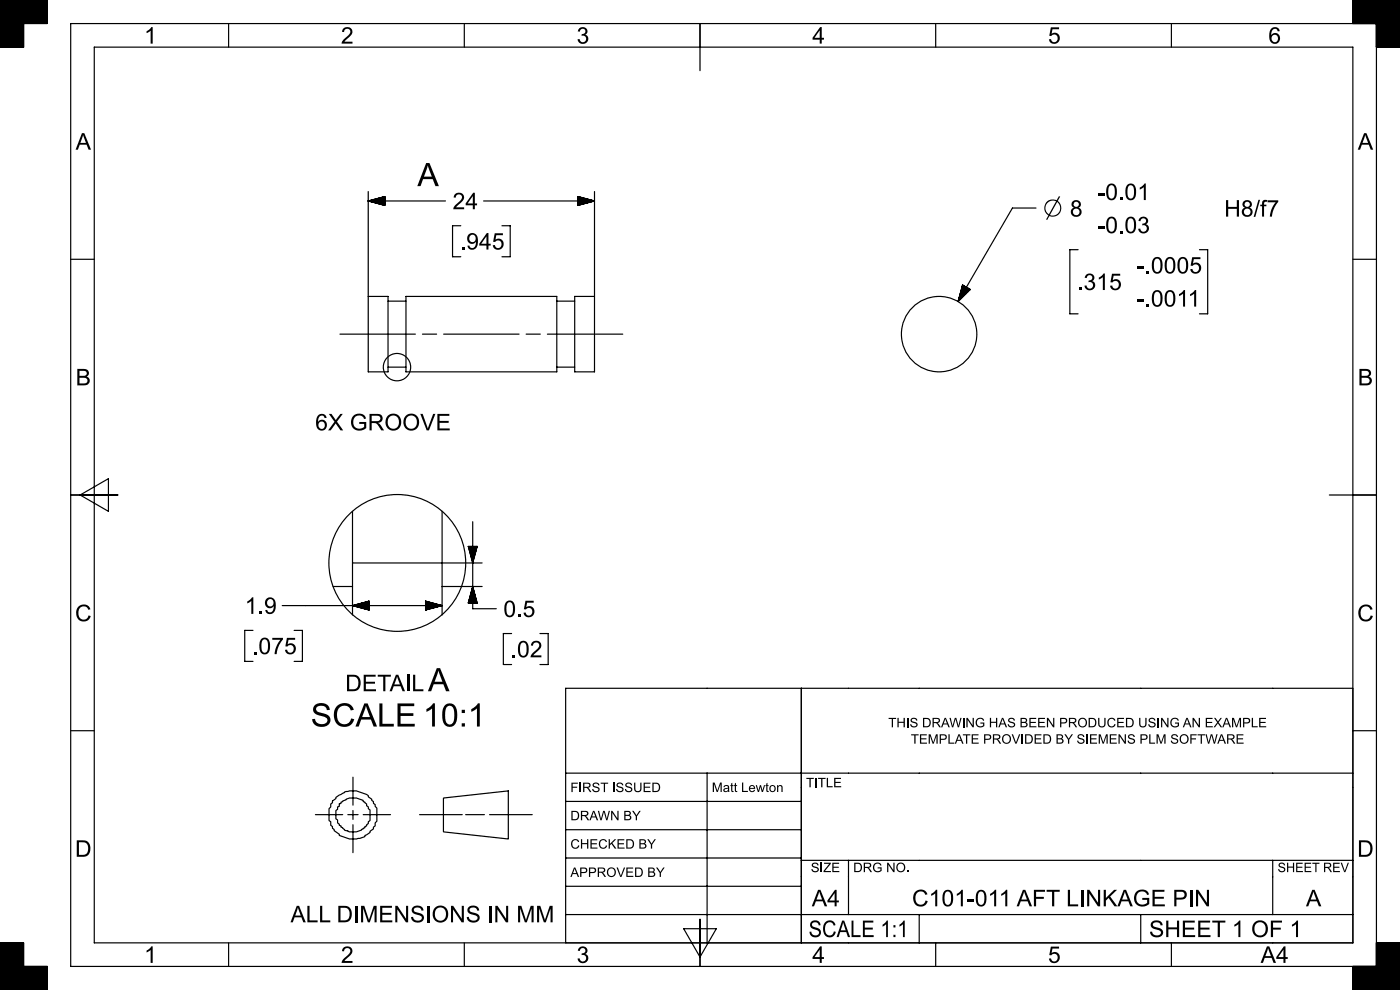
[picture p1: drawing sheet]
<svg xmlns="http://www.w3.org/2000/svg" width="297mm" height="210mm" viewBox="0 0 297 210" stroke-linecap="round" stroke-linejoin="round" font-family="sans-serif">
<g fill="none" stroke="#000" stroke-width=".25">
<path d="M0 .9h10M0 .8h10M0 .7h10M0 .6h10M0 .5h10M0 .4h10M0 .3h10M0 .2h10M0 .1h10M0 10h5M0 9.9h5M0 9.8h5"/>
<path d="M0 9.7h5M0 9.6h5M0 9.5h5M0 9.4h5M0 9.3h5M0 9.2h5M0 9.1h5M0 9h5M0 8.9h5M0 8.8h5M0 8.7h5M0 8.6h5"/>
<path d="M0 8.5h5M0 8.4h5M0 8.3h5M0 8.2h5M0 8.1h5M0 8h5M0 7.9h5M0 7.8h5M0 7.7h5M0 7.6h5M0 7.5h5M0 7.4h5"/>
<path d="M0 7.3h5M0 7.2h5M0 7.1h5M0 7h5M0 6.9h5M0 6.8h5M0 6.7h5M0 6.6h5M0 6.5h5M0 6.4h5M0 6.3h5M0 6.2h5"/>
<path d="M0 6.1h5M0 6h5M0 5.9h5M0 5.8h5M0 5.7h5M0 5.6h5M0 5.5h5M0 5.4h5M0 5.3h5M0 5.2h5M0 5.1h5M0 5h5"/>
<path d="M0 4.9h10M0 4.8h10M0 4.7h10M0 4.6h10M0 4.5h10M0 4.4h10M0 4.3h10M0 4.2h10M0 4.1h10M0 4h10M0 3.9h10M0 3.8h10"/>
<path d="M0 3.7h10M0 3.6h10M0 3.5h10M0 3.4h10M0 3.3h10M0 3.2h10M0 3.1h10M0 3h10M0 2.9h10M0 2.8h10M0 2.7h10M0 2.6h10"/>
<path d="M0 2.5h10M0 2.4h10M0 2.3h10M0 2.2h10M0 2.1h10M0 2h10M0 1.9h10M0 1.8h10M0 1.7h10M0 1.6h10M0 1.5h10M0 1.4h10"/>
<path d="M0 1.3h10M0 1.2h10M0 1.1h10M0 1h10M5 5v5h-5v-10h10v5h-10M20 10h267v190h-267zM48.5 5v5M98.5 5v5M148.5 5v10M198.5 5v5M248.5 5v5M287 5v-5h10v10h-5"/>
<path d="M287 .9h10M287 .8h10M287 .7h10M287 .6h10M287 .5h10M287 .4h10M287 .3h10M287 .2h10M287 .1h10M287 4.9h10M287 4.8h10M287 4.7h10"/>
<path d="M287 4.6h10M287 4.5h10M287 4.4h10M287 4.3h10M287 4.2h10M287 4.1h10M287 4h10M287 3.9h10M287 3.8h10M287 3.7h10M287 3.6h10M287 3.5h10"/>
<path d="M287 3.4h10M287 3.3h10M287 3.2h10M287 3.1h10M287 3h10M287 2.9h10M287 2.8h10M287 2.7h10M287 2.6h10M287 2.5h10M287 2.4h10M287 2.3h10"/>
<path d="M287 2.2h10M287 2.1h10M287 2h10M287 1.9h10M287 1.8h10M287 1.7h10M287 1.6h10M287 1.5h10M287 1.4h10M287 1.3h10M287 1.2h10M287 1.1h10"/>
<path d="M287 1h10M292 5v200M292 10h5M292 9.9h5M292 9.8h5M292 9.7h5M292 9.6h5M292 9.5h5M292 9.4h5M292 9.3h5M292 9.2h5M292 9.1h5"/>
<path d="M292 9h5M292 8.9h5M292 8.8h5M292 8.7h5M292 8.6h5M292 8.5h5M292 8.4h5M292 8.3h5M292 8.2h5M292 8.1h5M292 8h5M292 7.9h5"/>
<path d="M292 7.8h5M292 7.7h5M292 7.6h5M292 7.5h5M292 7.4h5M292 7.3h5M292 7.2h5M292 7.1h5M292 7h5M292 6.9h5M292 6.8h5M292 6.7h5"/>
<path d="M292 6.6h5M292 6.5h5M292 6.4h5M292 6.3h5M292 6.2h5M292 6.1h5M292 6h5M292 5.9h5M292 5.8h5M292 5.7h5M292 5.6h5M292 5.5h5"/>
<path d="M292 5.4h5M292 5.3h5M292 5.2h5M292 5.1h5M292 5h5M297 5h-282v200h282M15 55h5M78.1 40.6v22.3M78.1 42.6h16.4M78.1 42.6l3.5 1M78.1 42.6l3.5-.9v1.9M78.3 42.6h3.3"/>
<path d="M78.3 42.7h3.3M78.5 42.5h3.1M78.5 42.7h3.1M78.7 42.5h2.9M78.7 42.8h2.9M78.9 42.4h2.7M78.9 42.8h2.7M79.1 42.4h2.5M79.1 42.9h2.5M79.3 42.3h2.3M79.3 42.9h2.3M79.4 42.3h2.2"/>
<path d="M79.4 43h2.2M79.6 42.2h2M79.8 42.2h1.8M79.8 43.1h1.8M80 42.1h1.6M80 43.1h1.6M80.2 42.1h1.4M80.2 43.2h1.4M80.4 42h1.2M80.4 43.2h1.2M80.6 42h1M80.6 43.3h1"/>
<path d="M80.8 41.9h.8M80.8 43.3h.8M81 41.9h.6M81 43.4h.6M81.2 41.8h.4M81.2 43.4h.4M81.3 43.5h.3M81.5 41.7h.1M81.5 43.5h.1M97.8 47.9h-1.8v6.6h1.8M102.6 42.6h23.5M106.5 47.9h1.7v6.6h-1.7"/>
<path d="M122.6 41.7h.1M122.6 41.8h.5M122.6 41.9h.7M122.6 41.9h.9M122.6 42h1.1M122.6 42h1.2M122.6 42.1h1.4M122.6 42.1h1.6M122.6 42.2h1.8M122.6 42.2h2M122.6 42.3h2.2M122.6 42.3h2.4"/>
<path d="M122.6 42.4h2.6M122.6 42.4h2.8M122.6 42.5h2.9M122.6 42.5h3.1M122.6 42.6h3.3M122.6 43.5h.1M122.6 43.5h.3M122.6 43.4h.5M122.6 43.4h.7M122.6 43.3h.9M122.6 43.3h1.1M122.6 43.2h1.2"/>
<path d="M122.6 43.2h1.4M122.6 43.1h1.6M122.6 43.1h1.8M122.6 42.9h2.4M122.6 42.9h2.6M122.6 42.8h2.8M122.6 42.8h2.9M122.6 42.7h3.1M122.6 42.7h3.3M124.8 43h-2.2M126.1 40.6v22.3M126.1 42.6l-3.5-.9v1.9"/>
<path d="M126.1 42.6l-3.5 1M219.8 44.1h-5l-11.6 19.9M228.7 53h-1.7v13.6h1.7M254.5 53h1.7v13.6h-1.7M287 55h5M72.1 70.9h16M78.1 62.9h4.2v16h-4.2zM82.3 77.9h3.8M82.3 63.9h3.8M86.1 62.9h32v16h-32zM89.6 70.9h3M94.1 70.9h16"/>
<path d="M111.6 70.9h3M116.1 70.9h16M118.1 77.9h3.8M118.1 63.9h3.8M121.9 62.9h4.2v16h-4.2zM204.2 60.5l1.6 .9-2.6 2.6zM204.2 60.5v.1M204.3 60.5l-.2 .2M204.3 60.5l-.2 .4M204.3 60.6l-.3 .5M204.4 60.6l-.4 .7M204.4 60.6l-.5 .9"/>
<path d="M204.5 60.6l-.6 1.1M204.5 60.7l-.7 1.2M204.6 60.7l-.8 1.4M204.6 60.7l-.9 1.6M204.7 60.7l-1 1.7M204.7 60.8l-1.1 1.8M204.7 60.8l-1.1 2M204.8 60.8l-1.3 2.2M204.8 60.8l-1.3 2.4M204.9 60.9l-1.5 2.5M204.9 60.9l-1.5 2.7M205 60.9l-1.7 2.9"/>
<path d="M205.1 61l-1.6 2.7M205.1 61l-1.4 2.5M205.2 61l-1.4 2.4M205.2 61.1l-1.3 2.2M205.3 61.1l-1.2 2M205.3 61.1l-1.1 1.9M205.4 61.1l-1 1.8M205.4 61.2l-.9 1.5M205.4 61.2l-.8 1.4M205.5 61.2l-.7 1.2M205.5 61.2l-.6 1.1M205.6 61.3l-.5 .9"/>
<path d="M205.6 61.3l-.4 .7M205.7 61.3l-.4 .6M205.7 61.3l-.2 .4M205.8 61.4l-.2 .2M205.8 61.4v.1M15 105h10M17 105l6-3.5v7zM74.8 108.4v16M74.8 119.4h27.5M93.8 108.4v16M99.3 115.9h1.9l-.9 3.5zM99.4 115.9v.1"/>
<path d="M99.4 115.9v.3M99.5 115.9v.7M99.6 115.9v.9M99.6 115.9v1M99.7 115.9v1.2M99.7 115.9v1.4M99.8 115.9v1.6M99.8 115.9v1.8M99.9 115.9v2M99.9 115.9v2.2M100 115.9v2.4M100 115.9v2.6"/>
<path d="M100.1 115.9v2.8M100.1 115.9v2.9M100.2 115.9v3.1M100.2 115.9v3.3M100.3 110.7v18.4h5M100.3 115.9v3.3M100.4 115.9v3.1M100.4 115.9v2.9M100.5 115.9v2.8M100.5 115.9v2.6M100.6 115.9v2.4M100.6 115.9v2.2"/>
<path d="M100.7 115.9v2M100.8 115.9v1.6M100.8 115.9v1.4M100.9 115.9v1.2M100.9 115.9v1M101 115.9v.9M101 115.9v.7M101.1 115.9v.5M101.1 115.9v.3M101.2 115.9v.1M282 105h10M53.7 133.7h-1.8v6.6h1.8"/>
<path d="M59.9 128.5h33.9M62.4 133.7h1.8v6.6h-1.8M70.7 124.4h4.1M74.8 124.4v6.1M74.8 128.5l3.5-1v1.9zM75 128.4h3.3M75 128.5h3.3M75.2 128.4h3.1M75.2 128.6h3.1M75.4 128.3h2.9M75.4 128.6h2.9M75.5 128.3h2.8"/>
<path d="M75.5 128.7h2.8M75.7 128.2h2.6M75.7 128.7h2.6M75.9 128.2h2.4M75.9 128.8h2.4M76.1 128.1h2.2M76.1 128.8h2.2M76.3 128.1h2M76.3 128.9h2M76.5 128.9h1.8M76.7 128h1.6M76.7 129h1.6"/>
<path d="M76.9 127.9h1.4M76.9 129h1.4M77.1 127.8h1.2M77.1 129.1h1.2M77.2 127.8h1.1M77.2 129.1h1.1M77.4 127.7h.9M77.4 129.2h.9M77.6 127.7h.7M77.8 127.6h.5M77.8 129.3h.5M78 127.6h.3"/>
<path d="M78 129.3h.3M78.2 127.5h.1M78.2 129.4h.1M90.3 127.5l3.5 1-3.5 .9zM90.3 127.5h.1M90.3 127.6h.3M90.3 127.6h.4M90.3 127.7h.6M90.3 127.7h.8M90.3 127.8h1M90.3 127.8h1.2M90.3 127.9h1.4"/>
<path d="M90.3 128h1.6M90.3 128l2 .1M90.3 128.1h2.2M90.3 128.2h2.3M90.3 128.2h2.5M90.3 128.3h2.7M90.3 128.3h2.9M90.3 128.4h3.1M90.3 128.4h3.3M90.3 129.4h.1M90.3 129.3h.3M90.3 129.3h.4"/>
<path d="M90.3 129.1h1M90.3 129.1h1.2M90.3 129h1.4M90.3 129h1.6M90.3 128.9h1.8M90.3 128.9h2M90.3 128.8h2.2M90.3 128.8h2.3M90.3 128.7h2.5M90.3 128.7h2.7M90.3 128.6h2.9M90.3 128.6h3.1"/>
<path d="M90.3 128.5h3.3M91.1 129.2h-.8M93.8 124.4h8.5M93.8 124.4v6.1M99.4 127.8v.1M99.4 127.6v.3M99.5 127.3v.6M99.6 127.1v.8M99.6 126.9v1M99.7 126.7v1.2M99.7 126.5v1.4M99.8 126.3v1.6"/>
<path d="M99.8 126.1v1.8M99.9 125.9v2M99.9 125.7v2.2M100 125.6v2.3M100 125.4v2.5M100.1 125.2v2.7M100.1 125v2.9M100.2 124.8v3.1M100.2 124.6v3.3M100.3 124.4l.9 3.5h-1.9zM100.3 124.6v3.3M100.4 124.8v3.1"/>
<path d="M100.4 125v2.9M100.5 125.2v2.7M100.5 125.4v2.5M100.6 125.6v2.3M100.6 125.7v2.2M100.7 125.9v2M100.8 126.3v1.6M100.8 126.5v1.4M100.9 126.7v1.2M100.9 126.9v1M101 127.1v.8M101 127.3v.6"/>
<path d="M101.1 127.4v.5M101.1 127.6v.3M101.2 127.8v.1M108.5 134.4h-1.7v6.6h1.7M114.5 134.4h1.8v6.6h-1.8M15 155h5M170 146v54M287 155h5M287 146h-167v54M66.9 172.8h5.8M71.3 169.1l.7-.5a5.5 5.5 0 0 1 6.1 .2v.2l.8 .5v.3l.3 .2v.4l.4 .3v.3a1.81 1.81 0 0 1 .3 1.8v1.4l-.3 .4v.6l-.4 .2v.4l-.7 .5v.3l-1.1 .6v.3l-.4 .1a6 6 0 0 1-5-.4v-.2l-1.1-.8v-.2l-.4-.3v-.4l-.3-.2v-.8l-.4-.2v-2.6l.4-.3v-.7l.3-.2v-.4l.8-.5zM72.3 170.2l.8-.4a4.2 4.2 0 0 1 3.9 0v.2l.8 .5v.4l.3 .3v.3a.92 .92 0 0 1 .4 1.1v.7a.92 .92 0 0 1-.4 1v.4l-.3 .2v.3l-.8 .5a3.3 3.3 0 0 1-3.2 .6v-.1a.9 .9 0 0 1-1.1-.6l-.4-.2v-.2l-.3-.1v-.3l-.4-.2v-.7a.92 .92 0 0 1-.3-1v-.2a.92 .92 0 0 1 .3-1v-.5l.4-.2v-.5l.3-.1z"/>
<path d="M73.8 172.8h2.2M74.9 164.9v5.9M74.9 171.9v1.9M74.9 174.9v6M77 172.8h5.8M89 172.8h9.1M94.1 169.3l13.7-1.5v10.2l-13.7-1.5zM98.8 172.8h4M103.9 172.8h9M120 164h167M120 170h50M120 176h50"/>
<path d="M150 164v36M120 194h167M120 182h50M120 188h50M145 197h7l-3.5 6zM148.5 195v10M170 182.5h117M180 182.5v11.5M195 194v6M242 194v6M270 182.5v11.5M0 205h10v5h-10v-10h5v5"/>
<path d="M0 210h10M0 209.9h10M0 209.8h10M0 209.7h10M0 209.6h10M0 209.5h10M0 209.4h10M0 209.3h10M0 209.2h10M0 209.1h10M0 209h10M0 208.9h10"/>
<path d="M0 208.8h10M0 208.7h10M0 208.6h10M0 208.5h10M0 208.4h10M0 208.3h10M0 208.2h10M0 208.1h10M0 208h10M0 207.9h10M0 207.8h10M0 207.7h10"/>
<path d="M0 207.6h10M0 207.5h10M0 207.4h10M0 207.3h10M0 207.2h10M0 207.1h10M0 207h10M0 206.9h10M0 206.8h10M0 206.7h10M0 206.6h10M0 206.5h10"/>
<path d="M0 206.4h10M0 206.3h10M0 206.2h10M0 206.1h10M0 206h10M0 205.9h10M0 205.8h10M0 205.7h10M0 205.6h10M0 205.5h10M0 205.4h10M0 205.3h10"/>
<path d="M0 205.2h10M0 205.1h10M0 205h10M0 204.9h5M0 204.8h5M0 204.7h5M0 204.6h5M0 204.5h5M0 204.4h5M0 204.3h5M0 204.2h5M0 204.1h5"/>
<path d="M0 204h5M0 203.9h5M0 203.8h5M0 203.7h5M0 203.6h5M0 203.5h5M0 203.4h5M0 203.3h5M0 203.2h5M0 203.1h5M0 203h5M0 202.9h5"/>
<path d="M0 202.8h5M0 202.7h5M0 202.6h5M0 202.5h5M0 202.4h5M0 202.3h5M0 202.2h5M0 202.1h5M0 202h5M0 201.9h5M0 201.8h5M0 201.7h5"/>
<path d="M0 201.6h5M0 201.5h5M0 201.4h5M0 201.3h5M0 201.2h5M0 201.1h5M0 201h5M0 200.9h5M0 200.8h5M0 200.7h5M0 200.6h5M0 200.5h5"/>
<path d="M0 200.4h5M0 200.3h5M0 200.2h5M0 200.1h5M48.5 200v5M98.5 200v5M198.5 200v5M248.5 200v5M287 210h10M287 209.9h10M287 209.8h10M287 209.7h10"/>
<path d="M287 209.6h10M287 209.5h10M287 209.4h10M287 209.3h10M287 209.2h10M287 209.1h10M287 209h10M287 208.9h10M287 208.8h10M287 208.7h10M287 208.6h10M287 208.5h10"/>
<path d="M287 208.4h10M287 208.3h10M287 208.2h10M287 208.1h10M287 208h10M287 207.9h10M287 207.8h10M287 207.7h10M287 207.6h10M287 207.5h10M287 207.4h10M287 207.3h10"/>
<path d="M287 207.2h10M287 207.1h10M287 207h10M287 206.9h10M287 206.8h10M287 206.7h10M287 206.6h10M287 206.5h10M287 206.4h10M287 206.3h10M287 206.2h10M287 206.1h10"/>
<path d="M287 206h10M287 205.9h10M287 205.8h10M287 205.7h10M287 205.6h10M287 205.5h10M287 205.4h10M287 205.3h10M287 205.2h10M287 205.1h10M287 205h10M292 200h5v10h-10v-5"/>
<path d="M292 204.9h5M292 204.8h5M292 204.7h5M292 204.6h5M292 204.5h5M292 204.4h5M292 204.3h5M292 204.2h5M292 204.1h5M292 204h5M292 203.9h5M292 203.8h5"/>
<path d="M292 203.7h5M292 203.6h5M292 203.5h5M292 203.4h5M292 203.3h5M292 203.2h5M292 203.1h5M292 203h5M292 202.9h5M292 202.8h5M292 202.7h5M292 202.6h5"/>
<path d="M292 202.5h5M292 202.4h5M292 202.3h5M292 202.2h5M292 202.1h5M292 202h5M292 201.9h5M292 201.8h5M292 201.7h5M292 201.6h5M292 201.5h5M292 201.4h5"/>
<path d="M292 201.3h5M292 201.2h5M292 201.1h5M292 201h5M292 200.9h5M292 200.8h5M292 200.7h5M292 200.6h5M292 200.5h5M292 200.4h5M292 200.3h5M292 200.2h5"/>
<path d="M292 200.1h5"/>
<circle cx="84.2" cy="77.9" r="2.9"/>
<circle cx="199.2" cy="70.9" r="8"/>
<circle cx="84.3" cy="119.4" r="14.5"/>
</g>
<g font-size="6.8">
<text x="88.5" y="39.5">A</text>
<text x="90.8" y="146.6">A</text>
<text x="65.9" y="154.1">SCALE 10:1</text>
</g>
<text font-size="5.4" x="221.3" y="45.9">⌀ 8</text>
<g font-size="4.9">
<text x="30.6" y="9.3">1</text>
<text x="72.3" y="9.3">2</text>
<text x="122.3" y="9.3">3</text>
<text x="172.3" y="9.3">4</text>
<text x="222.3" y="9.3">5</text>
<text x="269.1" y="9.3">6</text>
<text x="16" y="31.8">A</text>
<text x="288" y="31.8">A</text>
<text x="96" y="44.4">24</text>
<text x="232.8" y="42.4">-0.01</text>
<text x="259.7" y="45.9">H8/f7</text>
<text x="97.5" y="52.9">.945</text>
<text x="232.8" y="49.5">-0.03</text>
<text x="241.2" y="58">-.0005</text>
<text x="228.5" y="61.5">.315</text>
<text x="241.2" y="65">-.0011</text>
<text x="16" y="81.8">B</text>
<text x="288" y="81.8">B</text>
<text x="66.9" y="91.3">6X GROOVE</text>
<text x="15.9" y="131.8">C</text>
<text x="51.9" y="130.2">1.9</text>
<text x="106.8" y="130.9">0.5</text>
<text x="287.9" y="131.8">C</text>
<text x="53.5" y="138.8">.075</text>
<text x="108.3" y="139.4">.02</text>
<text x="73.2" y="146.6">DETAIL</text>
<text x="15.9" y="181.8">D</text>
<text x="287.9" y="181.8">D</text>
<text x="61.6" y="195.6">ALL DIMENSIONS IN MM</text>
<text x="172.2" y="192.3">A4</text>
<text x="193.5" y="192.3">C101-011 AFT LINKAGE PIN</text>
<text x="277.1" y="192.3">A</text>
<text x="171.5" y="198.8">SCALE 1:1</text>
<text x="243.8" y="198.8">SHEET 1 OF 1</text>
<text x="30.6" y="204.3">1</text>
<text x="72.3" y="204.3">2</text>
<text x="122.3" y="204.3">3</text>
<text x="172.3" y="204.3">4</text>
<text x="222.3" y="204.3">5</text>
<text x="267.4" y="204.3">A4</text>
</g>
<g font-size="2.8">
<text x="188.5" y="154.3">THIS DRAWING HAS BEEN PRODUCED USING AN EXAMPLE</text>
<text x="193.2" y="157.8">TEMPLATE PROVIDED BY SIEMENS PLM SOFTWARE</text>
<text x="171" y="167">TITLE</text>
<text x="121" y="168">FIRST ISSUED</text>
<text x="151" y="168">Matt Lewton</text>
<text x="121" y="174">DRAWN BY</text>
<text x="121" y="180">CHECKED BY</text>
<text x="172" y="185">SIZE</text>
<text x="181" y="185">DRG NO.</text>
<text x="271" y="185">SHEET REV</text>
<text x="121" y="186">APPROVED BY</text>
</g>
</svg>
